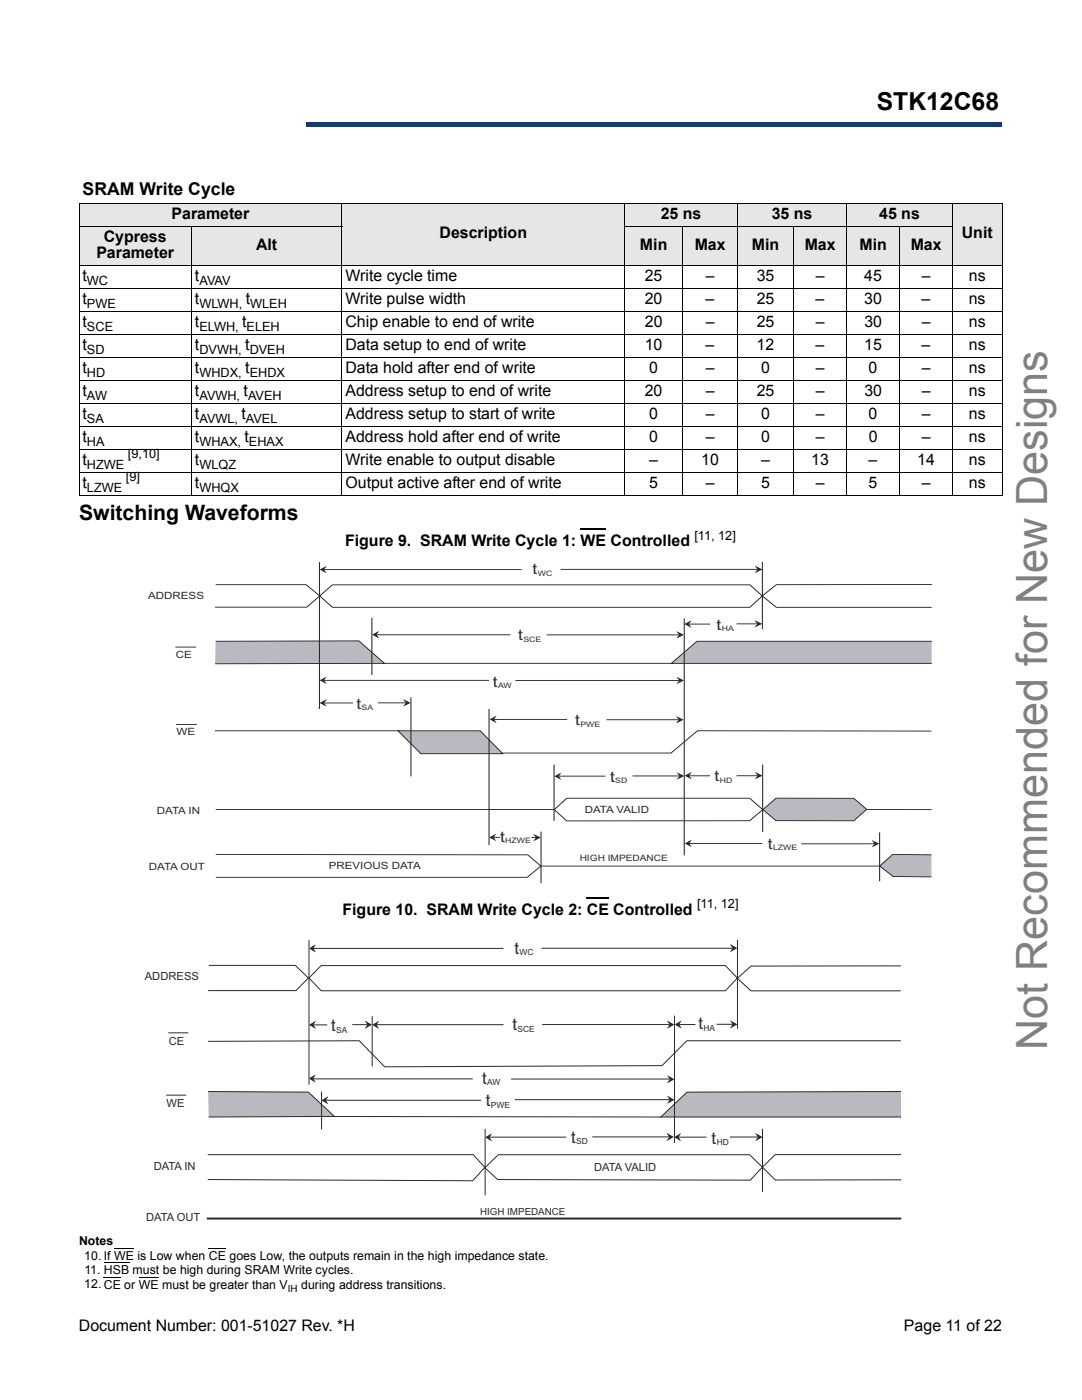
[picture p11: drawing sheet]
<svg xmlns="http://www.w3.org/2000/svg" width="216mm" height="279mm" viewBox="0 0 216 279" stroke-linecap="round" stroke-linejoin="round" font-family="sans-serif">
<path d="M61 24.4h138.8v.9h-138.8z" fill="#163b71"/>
<path d="M61 24.4h138.9" fill="none" stroke="#163b71" stroke-width=".2"/>
<path d="M199.7 24.4h.2v1h-.2z" fill="#163b71"/>
<path d="M61 25.3h138.8" fill="none" stroke="#163b71" stroke-width=".2"/>
<path d="M61 24.3h.1v1h-.1z" fill="#163b71"/>
<path d="M15.8 8.6h45.2v18h-45.2z" fill="#fff"/>
<g fill="#e6e6e6">
<path d="M15.8 40.7h52.4v4.6h-52.4z"/>
<path d="M68.2 40.7h56.4v12.3h-56.4z"/>
<path d="M124.6 40.7h22.6v4.6h-22.6z"/>
<path d="M147.2 40.7h21.7v4.6h-21.7z"/>
<path d="M168.9 40.7h21.2v4.6h-21.2z"/>
<path d="M190.1 40.7h9.8v12.3h-9.8z"/>
<path d="M124.6 45.3h11.6v7.7h-11.6z"/>
<path d="M136.2 45.3h11v7.7h-11z"/>
<path d="M147.2 45.3h11.2v7.7h-11.2z"/>
<path d="M158.4 45.3h10.5v7.7h-10.5z"/>
<path d="M168.9 45.3h10.6v7.7h-10.6z"/>
<path d="M179.5 45.3h10.6v7.7h-10.6z"/>
<path d="M15.8 45.3h22.4v7.7h-22.4z"/>
<path d="M38.2 45.3h30v7.7h-30z"/>
</g>
<path d="M115.8 105.6h5.2M117.1 179.2h4.4" fill="none" stroke="#000" stroke-width=".34"/>
<g fill="none" stroke="#000" stroke-width=".2">
<path d="M15.7 40.7h52.5M15.7 45.3h52.6M15.7 53h184.3M15.7 57.6h184.3M15.8 40.8v58M38.2 45.2v53.8M68.2 40.6v58.4M68.3 40.7h131.7M124.5 45.3h65.7M124.6 40.6v58.4M136.2 45.2v53.8M147.2 40.6v58.4"/>
<path d="M158.4 45.2v53.8M168.9 40.6v58.4M179.5 45.2v53.8M190.1 40.6v58.4M199.9 40.8v58M15.7 62.2h184.3M15.7 66.8h184.3M15.7 71.4h184.3M15.7 76h184.3M15.7 80.6h184.3M15.7 85.2h184.3M15.7 89.7h184.3"/>
<path d="M15.7 94.3h184.3M15.7 98.9h184.3"/>
</g>
<path d="M27.8 110.9h158.8v66h-158.8z" fill="#fff"/>
<path d="M43 116.7h18.1l2.7 2.2-2.6 2.3h-18.3M63.8 118.9l2.5-2.2h83.3l2.5 2.2-2.5 2.3h-83.3zM186 116.6l-31.1 .1-2.8 2.2 2.8 2.3h31" fill="none" stroke="#2b292a" stroke-width=".2"/>
<path d="M43 128l28.6-.1 5.1 4.5-33.8 .1z" fill="#b9b9c2"/>
<path d="M43 128l28.6-.1 5.1 4.5-33.8 .1M76.7 132.4h57.2" fill="none" stroke="#2b292a" stroke-width=".2"/>
<path d="M133.9 132.4l5.2-4.4h46.8v4.4z" fill="#b9b9c2"/>
<path d="M185.9 128h-46.8l-5.1 4.4h51.9M42.9 145.8h36.6" fill="none" stroke="#2b292a" stroke-width=".2"/>
<path d="M79.4 145.8h16.4l4.5 4.6h-16.3z" fill="#b9b9c2"/>
<path d="M79.4 145.8h16.4l4.5 4.6h-16.3zM43 161.6h67.6M110.6 161.6l2.5-2.3h36.5l2.6 2.3-2.6 2.2h-36.5z" fill="none" stroke="#2b292a" stroke-width=".2"/>
<path d="M152.2 161.6l2.6-2.3h15.6l2.5 2.2-2.5 2.3h-15.6z" fill="#b9b9c2"/>
<path d="M43.1 170.5l62.2 .1 2.6 2.2-2.7 2.3h-62.1M152.2 161.6l2.6-2.3h15.6l2.5 2.2-2.5 2.3h-15.6zM172.9 161.5l13 .1" fill="none" stroke="#2b292a" stroke-width=".2"/>
<path d="M175.5 172.8l2.6-2.3 7.8 .1v4.4l-7.7-.1z" fill="#b9b9c2"/>
<path d="M63.7 112.2v29.3M152.1 112.1v13.5M82 139.2v15.7M136.5 123.4v47.3M97.6 141.5v27.1M110.6 152.6v11.2M152.2 152.6v13.4M185.9 145.9l-46.7-.1-5.3 4.5h-33.8M107.9 172.8h67.6M108 166v10.3M175.5 166.1v9.8M185.9 170.6l-7.8-.1-2.6 2.3 2.7 2.1 7.7 .1" fill="none" stroke="#2b292a" stroke-width=".2"/>
<path d="M63.8 113.7l1.4-.7-.6 .7 .6 .7z" fill="#ea353a"/>
<path d="M63.8 113.7l1.4-.7-.6 .7 .6 .7z" fill="#2b292a"/>
<path d="M64 113.7h40.1M111.9 113.6h39.7" fill="none" stroke="#2b292a" stroke-width=".2"/>
<path d="M150.6 112.9l1.5 .7-1.5 .8 .6-.8z" fill="#ea353a"/>
<path d="M150.6 112.9l1.5 .7-1.5 .8 .6-.8z" fill="#2b292a"/>
<path d="M74.2 123.3v11.4" fill="none" stroke="#2b292a" stroke-width=".2"/>
<path d="M74.3 126.7l1.3-.7-.5 .7 .5 .7z" fill="#ea353a"/>
<path d="M74.3 126.7l1.3-.7-.5 .7 .5 .7z" fill="#2b292a"/>
<path d="M74.8 126.7h27M109.1 126.7h26.9" fill="none" stroke="#2b292a" stroke-width=".2"/>
<path d="M135 126l1.4 .7-1.4 .7 .5-.7z" fill="#ea353a"/>
<path d="M135 126l1.4 .7-1.4 .7 .5-.7z" fill="#2b292a"/>
<path d="M136.6 124.5l1.3-.7-.5 .7 .5 .8z" fill="#ea353a"/>
<path d="M136.6 124.5l1.3-.7-.5 .7 .5 .8z" fill="#2b292a"/>
<path d="M137 124.6h4.7M147 124.5h4.8" fill="none" stroke="#2b292a" stroke-width=".2"/>
<path d="M150.6 123.8l1.4 .7-1.4 .7 .5-.7z" fill="#ea353a"/>
<path d="M150.6 123.8l1.4 .7-1.4 .7 .5-.7z" fill="#2b292a"/>
<path d="M63.8 135.8l1.4-.7-.6 .7 .6 .7z" fill="#ea353a"/>
<path d="M63.8 135.8l1.4-.7-.6 .7 .6 .7z" fill="#2b292a"/>
<path d="M64.4 135.8h33.2M102.9 135.8h32.8" fill="none" stroke="#2b292a" stroke-width=".2"/>
<path d="M135 135.1l1.5 .7-1.5 .7 .6-.7z" fill="#ea353a"/>
<path d="M135 135.1l1.5 .7-1.5 .7 .6-.7z" fill="#2b292a"/>
<path d="M63.8 140.3l1.4-.7-.6 .7 .6 .7z" fill="#ea353a"/>
<path d="M63.8 140.3l1.4-.7-.6 .7 .6 .7z" fill="#2b292a"/>
<path d="M64.5 140.3h5.9M75.4 140.3h5.8" fill="none" stroke="#2b292a" stroke-width=".2"/>
<path d="M80.4 139.6l1.5 .7-1.5 .7 .6-.7z" fill="#ea353a"/>
<path d="M80.4 139.6l1.5 .7-1.5 .7 .6-.7z" fill="#2b292a"/>
<path d="M97.7 143.6l1.4-.7-.5 .7 .5 .7z" fill="#ea353a"/>
<path d="M97.7 143.6l1.4-.7-.5 .7 .5 .7z" fill="#2b292a"/>
<path d="M98.2 143.6h15M121 143.6h14.6" fill="none" stroke="#2b292a" stroke-width=".2"/>
<path d="M134.9 142.9l1.5 .7-1.5 .7 .6-.7z" fill="#ea353a"/>
<path d="M134.9 142.9l1.5 .7-1.5 .7 .6-.7z" fill="#2b292a"/>
<path d="M110.6 154.9l1.4-.7-.5 .7 .5 .7z" fill="#ea353a"/>
<path d="M110.6 154.9l1.4-.7-.5 .7 .5 .7z" fill="#2b292a"/>
<path d="M111.5 154.9h9.3M126.2 154.9h9.4" fill="none" stroke="#2b292a" stroke-width=".2"/>
<path d="M135 154.2l1.5 .7-1.5 .7 .6-.7z" fill="#ea353a"/>
<path d="M135 154.2l1.5 .7-1.5 .7 .6-.7z" fill="#2b292a"/>
<path d="M136.7 154.8l1.3-.7-.5 .7 .5 .7z" fill="#ea353a"/>
<path d="M136.7 154.8l1.3-.7-.5 .7 .5 .7z" fill="#2b292a"/>
<path d="M137.2 154.8h4.5M147 154.8h4.6" fill="none" stroke="#2b292a" stroke-width=".2"/>
<path d="M150.7 154.1l1.4 .7-1.4 .7 .5-.7z" fill="#ea353a"/>
<path d="M150.7 154.1l1.4 .7-1.4 .7 .5-.7z" fill="#2b292a"/>
<path d="M97.7 167.1l1.3-.7-.5 .7 .5 .7z" fill="#ea353a"/>
<path d="M97.7 167.1l1.3-.7-.5 .7 .5 .7z" fill="#2b292a"/>
<path d="M98.5 167.1h1.3M106 167.2h1" fill="none" stroke="#2b292a" stroke-width=".2"/>
<path d="M106.4 166.5l1.5 .7-1.5 .7 .6-.7z" fill="#ea353a"/>
<path d="M106.4 166.5l1.5 .7-1.5 .7 .6-.7z" fill="#2b292a"/>
<path d="M136.7 168.3l1.3-.7-.5 .7 .5 .7z" fill="#ea353a"/>
<path d="M136.7 168.3l1.3-.7-.5 .7 .5 .7z" fill="#2b292a"/>
<path d="M137.2 168.3h14.9M159.9 168.4h15" fill="none" stroke="#2b292a" stroke-width=".2"/>
<path d="M174 167.7l1.4 .7-1.4 .7 .5-.7z" fill="#ea353a"/>
<path d="M174 167.7l1.4 .7-1.4 .7 .5-.7z" fill="#2b292a"/>
<path d="M35 129.1h4.1M35.1 144.6h4.2" fill="none" stroke="#2b292a" stroke-width=".2"/>
<path d="M23.6 187h157.4v58.9h-157.4z" fill="#fff"/>
<path d="M41.7 192.7h17.2l2.6 2.5-2.4 2.5h-17.6M61.7 187.6v28.9M64.1 192.7h80.6l2.4 2.5-2.4 2.5h-80.6l-2.5-2.5zM147.2 187.6v17.7M179.8 192.8h-30l-2.7 2.5 2.7 2.4h29.9" fill="none" stroke="#2b292a" stroke-width=".2"/>
<path d="M61.7 189.3l1.3-.8-.5 .8 .5 .8z" fill="#ea353a"/>
<path d="M61.7 189.3l1.3-.8-.5 .8 .5 .8z" fill="#2b292a"/>
<path d="M62 189.3h38.5M108.1 189.2h38.4" fill="none" stroke="#2b292a" stroke-width=".2"/>
<path d="M145.7 188.4l1.4 .8-1.4 .8 .5-.8z" fill="#ea353a"/>
<path d="M145.7 188.4l1.4 .8-1.4 .8 .5-.8z" fill="#2b292a"/>
<path d="M179.7 207.7h-42.6l-5 5-55.3 .2-5.1-5.2-30.2 .1" fill="none" stroke="#2b292a" stroke-width=".2"/>
<path d="M41.5 217.8l20 .2 5.2 4.8-25.1 .1z" fill="#b9b9c2"/>
<path d="M41.5 217.8l20 .2 5.2 4.8-25.1 .1" fill="none" stroke="#2b292a" stroke-width=".2"/>
<path d="M131.9 222.9l5.2-4.9 42.7-.2v5.1z" fill="#b9b9c2"/>
<path d="M179.8 217.8l-42.7 .2-5.2 4.9h47.9M66.3 222.8l65.6 .1" fill="none" stroke="#2b292a" stroke-width=".2"/>
<path d="M41.5 230.4h52.9l2.3 2.6-2.4 2.6-52.8-.2z" fill="#fff"/>
<path d="M41.5 230.4h52.9l2.3 2.6-2.4 2.6-52.8-.2" fill="none" stroke="#2b292a" stroke-width=".2"/>
<path d="M96.8 233l2.6-2.5h50.2l2.5 2.4-2.4 2.6-50.4-.1z" fill="#fff"/>
<path d="M74.3 202.8v10M134.6 202.7v25.4M96.8 233l2.6-2.5h50.2l2.5 2.4-2.4 2.6-50.4-.1zM96.8 225.3v13.2M152.1 225.3v12.6" fill="none" stroke="#2b292a" stroke-width=".2"/>
<path d="M41.3 243.2h138.5" fill="none" stroke="#f6f5f7" stroke-width=".2"/>
<path d="M41.3 243.2h138.5" fill="none" stroke="#2b292a" stroke-width=".4"/>
<path d="M152.1 232.9l2.6-2.5h25.1v5.1h-25.1z" fill="#fff"/>
<path d="M179.8 230.4h-25.1l-2.6 2.5 2.6 2.6h25.1" fill="none" stroke="#2b292a" stroke-width=".2"/>
<path d="M61.7 204.5l1.3-.8-.5 .8 .5 .8z" fill="#ea353a"/>
<path d="M61.7 204.5l1.3-.8-.5 .8 .5 .8z" fill="#2b292a"/>
<path d="M61.8 204.5h3.5M70.3 204.5h3.4" fill="none" stroke="#2b292a" stroke-width=".2"/>
<path d="M72.8 203.7l1.4 .8-1.4 .8 .5-.8z" fill="#ea353a"/>
<path d="M72.8 203.7l1.4 .8-1.4 .8 .5-.8z" fill="#2b292a"/>
<path d="M74.3 204.5l1.3-.8-.5 .8 .5 .8z" fill="#ea353a"/>
<path d="M74.3 204.5l1.3-.8-.5 .8 .5 .8z" fill="#2b292a"/>
<path d="M74.7 204.5h25.8M108.2 204.5h25.6" fill="none" stroke="#2b292a" stroke-width=".2"/>
<path d="M133.1 203.7l1.4 .8-1.4 .8 .5-.8z" fill="#ea353a"/>
<path d="M133.1 203.7l1.4 .8-1.4 .8 .5-.8z" fill="#2b292a"/>
<path d="M143 204.4h3.6" fill="none" stroke="#2b292a" stroke-width=".2"/>
<path d="M145.7 203.6l1.4 .8-1.4 .8 .5-.8z" fill="#ea353a"/>
<path d="M145.7 203.6l1.4 .8-1.4 .8 .5-.8z" fill="#2b292a"/>
<path d="M134.7 204.5l1.3-.8-.5 .8 .5 .8z" fill="#ea353a"/>
<path d="M134.7 204.5l1.3-.8-.5 .8 .5 .8z" fill="#2b292a"/>
<path d="M64.2 217.9v7.5M134.8 204.5h4" fill="none" stroke="#2b292a" stroke-width=".2"/>
<path d="M61.7 215.2l1.3-.7-.5 .7 .5 .8z" fill="#ea353a"/>
<path d="M61.7 215.2l1.3-.7-.5 .7 .5 .8z" fill="#2b292a"/>
<path d="M62.2 215.3h32.1M102 215.3h31.7" fill="none" stroke="#2b292a" stroke-width=".2"/>
<path d="M133.1 214.6l1.4 .8-1.4 .8 .6-.8z" fill="#ea353a"/>
<path d="M133.1 214.6l1.4 .8-1.4 .8 .6-.8z" fill="#2b292a"/>
<path d="M64.2 219.6l1.3-.8-.5 .8 .5 .8z" fill="#ea353a"/>
<path d="M64.2 219.6l1.3-.8-.5 .8 .5 .8z" fill="#2b292a"/>
<path d="M64.7 219.6h31.3M102.7 219.5h31" fill="none" stroke="#2b292a" stroke-width=".2"/>
<path d="M133.1 218.7l1.4 .8-1.4 .8 .6-.8z" fill="#ea353a"/>
<path d="M133.1 218.7l1.4 .8-1.4 .8 .6-.8z" fill="#2b292a"/>
<path d="M96.9 227l1.3-.8-.5 .8 .5 .8z" fill="#ea353a"/>
<path d="M96.9 227l1.3-.8-.5 .8 .5 .8z" fill="#2b292a"/>
<path d="M97.3 226.9h15.7M118.2 226.9h15.5" fill="none" stroke="#2b292a" stroke-width=".2"/>
<path d="M133 226.1l1.4 .8-1.4 .8 .6-.8z" fill="#ea353a"/>
<path d="M133 226.1l1.4 .8-1.4 .8 .6-.8z" fill="#2b292a"/>
<path d="M134.6 226.9l1.3-.7-.5 .7 .5 .8z" fill="#ea353a"/>
<path d="M134.6 226.9l1.3-.7-.5 .7 .5 .8z" fill="#2b292a"/>
<path d="M134.9 226.9h6.1M145.7 226.9h5.7" fill="none" stroke="#2b292a" stroke-width=".2"/>
<path d="M150.7 226.1l1.4 .8-1.4 .8 .5-.8z" fill="#ea353a"/>
<path d="M150.7 226.1l1.4 .8-1.4 .8 .5-.8z" fill="#2b292a"/>
<path d="M33.2 218.6h4M33.6 206.1h4" fill="none" stroke="#2b292a" stroke-width=".2"/>
<path d="M20.7 251.9h5.1M20.7 255h3.4M22.8 249.1h3.9M27.7 255h4M41.7 249.1h3.4" fill="none" stroke="#000" stroke-width=".2"/>
<text font-size="8.6" fill="#808080" x="209" y="209.5" transform="rotate(-90 209 209.5)">Not Recommended for New Designs</text>
<text font-size="4.9" x="174.9" y="22">STK12C68</text>
<text font-size="4.2" x="15.8" y="103.9">Switching Waveforms</text>
<text font-size="3.5" x="16.5" y="39">SRAM Write Cycle</text>
<g font-size="3.4" fill="#2b292a">
<text x="102.7" y="190.3">t</text>
<text x="66.1" y="205.8">t</text>
<text x="102.2" y="205.6">t</text>
<text x="139.4" y="205.4">t</text>
<text x="96.2" y="216.3">t</text>
<text x="96.9" y="220.7">t</text>
<text x="114" y="228.1">t</text>
<text x="142" y="228.3">t</text>
</g>
<g font-size="3.2">
<text x="34.2" y="43.7">Parameter</text>
<text x="87.7" y="47.6">Description</text>
<text x="131.8" y="43.7">25 ns</text>
<text x="154" y="43.7">35 ns</text>
<text x="175.5" y="43.7">45 ns</text>
<text x="191.9" y="47.6">Unit</text>
<text x="19.2" y="51.5">Parameter</text>
<text x="20.7" y="48.3">Cypress</text>
<text x="51.1" y="49.9">Alt</text>
<text x="127.7" y="49.9">Min</text>
<text x="138.6" y="49.9">Max</text>
<text x="150.1" y="49.9">Min</text>
<text x="160.6" y="49.9">Max</text>
<text x="171.5" y="49.9">Min</text>
<text x="181.7" y="49.9">Max</text>
<text x="16.5" y="56.1">t</text>
<text x="38.9" y="56">t</text>
<text x="68.9" y="56">Write cycle time</text>
<text x="128.7" y="56">25</text>
<text x="140.8" y="56">–</text>
<text x="151" y="56">35</text>
<text x="162.8" y="56">–</text>
<text x="172.5" y="56">45</text>
<text x="183.9" y="56">–</text>
<text x="193.3" y="56">ns</text>
<text x="16.5" y="60.6">t</text>
<text x="16.5" y="65.2">t</text>
<text x="38.9" y="60.6">t</text>
<text x="38.9" y="65.2">t</text>
<text x="48.3" y="65.2">t</text>
<text x="49" y="60.6">t</text>
<text x="68.9" y="60.6">Write pulse width</text>
<text x="68.9" y="65.2">Chip enable to end of write</text>
<text x="128.7" y="60.6">20</text>
<text x="128.7" y="65.2">20</text>
<text x="140.8" y="60.6">–</text>
<text x="140.8" y="65.2">–</text>
<text x="151" y="60.6">25</text>
<text x="151" y="65.2">25</text>
<text x="162.8" y="60.6">–</text>
<text x="162.8" y="65.2">–</text>
<text x="172.4" y="60.6">30</text>
<text x="172.5" y="65.2">30</text>
<text x="183.9" y="60.6">–</text>
<text x="183.9" y="65.2">–</text>
<text x="193.3" y="60.6">ns</text>
<text x="193.3" y="65.2">ns</text>
<text x="16.5" y="69.8">t</text>
<text x="38.9" y="69.8">t</text>
<text x="48.9" y="69.8">t</text>
<text x="68.9" y="69.8">Data setup to end of write</text>
<text x="128.7" y="69.8">10</text>
<text x="140.8" y="69.8">–</text>
<text x="151" y="69.8">12</text>
<text x="162.8" y="69.8">–</text>
<text x="172.5" y="69.8">15</text>
<text x="183.9" y="69.8">–</text>
<text x="193.3" y="69.8">ns</text>
<text x="16.5" y="74.4">t</text>
<text x="38.9" y="74.4">t</text>
<text x="48.9" y="74.4">t</text>
<text x="68.9" y="74.4">Data hold after end of write</text>
<text x="129.6" y="74.4">0</text>
<text x="140.8" y="74.4">–</text>
<text x="151.9" y="74.4">0</text>
<text x="162.8" y="74.4">–</text>
<text x="173.3" y="74.4">0</text>
<text x="183.9" y="74.4">–</text>
<text x="193.3" y="74.4">ns</text>
<text x="16.5" y="79">t</text>
<text x="16.5" y="83.6">t</text>
<text x="38.9" y="79">t</text>
<text x="38.9" y="83.6">t</text>
<text x="48.2" y="83.6">t</text>
<text x="48.6" y="79">t</text>
<text x="68.9" y="79">Address setup to end of write</text>
<text x="68.9" y="83.6">Address setup to start of write</text>
<text x="128.7" y="79">20</text>
<text x="129.6" y="83.6">0</text>
<text x="140.8" y="83.6">–</text>
<text x="140.8" y="79">–</text>
<text x="151" y="79">25</text>
<text x="151.9" y="83.6">0</text>
<text x="162.8" y="83.6">–</text>
<text x="162.8" y="79">–</text>
<text x="172.5" y="79">30</text>
<text x="173.3" y="83.6">0</text>
<text x="183.9" y="83.6">–</text>
<text x="183.9" y="79">–</text>
<text x="193.3" y="83.6">ns</text>
<text x="193.3" y="79">ns</text>
<text x="16.5" y="88.2">t</text>
<text x="38.9" y="88.2">t</text>
<text x="48.8" y="88.2">t</text>
<text x="68.9" y="88.2">Address hold after end of write</text>
<text x="129.6" y="88.2">0</text>
<text x="140.8" y="88.2">–</text>
<text x="151.9" y="88.2">0</text>
<text x="162.8" y="88.2">–</text>
<text x="173.3" y="88.2">0</text>
<text x="183.9" y="88.2">–</text>
<text x="193.3" y="88.2">ns</text>
<text x="16.5" y="92.8">t</text>
<text x="38.9" y="92.8">t</text>
<text x="68.9" y="92.8">Write enable to output disable</text>
<text x="129.6" y="92.8">–</text>
<text x="139.9" y="92.8">10</text>
<text x="151.9" y="92.8">–</text>
<text x="161.9" y="92.8">13</text>
<text x="173.3" y="92.8">–</text>
<text x="183" y="92.8">14</text>
<text x="193.3" y="92.8">ns</text>
<text x="16.5" y="97.3">t</text>
<text x="38.9" y="97.3">t</text>
<text x="68.9" y="97.3">Output active after end of write</text>
<text x="129.6" y="97.3">5</text>
<text x="140.8" y="97.3">–</text>
<text x="151.9" y="97.3">5</text>
<text x="162.8" y="97.3">–</text>
<text x="173.3" y="97.3">5</text>
<text x="183.9" y="97.3">–</text>
<text x="193.3" y="97.3">ns</text>
<text x="68.9" y="109">Figure 9. SRAM Write Cycle 1: WE Controlled</text>
<text x="68.3" y="182.6">Figure 10. SRAM Write Cycle 2: CE Controlled</text>
<text x="15.7" y="265.6">Document Number: 001-51027 Rev. *H</text>
<text x="180.4" y="265.6">Page 11 of 22</text>
</g>
<g font-size="3" fill="#2b292a">
<text x="106.3" y="114.6">t</text>
<text x="143" y="125.7">t</text>
<text x="103.4" y="127.8">t</text>
<text x="98.3" y="137">t</text>
<text x="71.1" y="141.4">t</text>
<text x="114.8" y="144.8">t</text>
<text x="142.6" y="155.9">t</text>
<text x="121.7" y="156">t</text>
<text x="99.8" y="168">t</text>
<text x="153.2" y="169.4">t</text>
</g>
<g font-size="2.5">
<text x="17.4" y="56.9">WC</text>
<text x="39.8" y="56.9">AVAV</text>
<text x="17.4" y="61.4">PWE</text>
<text x="39.8" y="61.4">WLWH, WLEH</text>
<text x="17.4" y="66">SCE</text>
<text x="17.4" y="70.6">SD</text>
<text x="39.8" y="66">ELWH, ELEH</text>
<text x="39.8" y="70.6">DVWH, DVEH</text>
<text x="17.4" y="75.2">HD</text>
<text x="39.8" y="75.2">WHDX, EHDX</text>
<text x="17.4" y="79.8">AW</text>
<text x="39.8" y="79.8">AVWH, AVEH</text>
<text x="17.4" y="84.4">SA</text>
<text x="17.4" y="88.9">HA</text>
<text x="39.8" y="84.4">AVWL, AVEL</text>
<text x="39.8" y="88.9">WHAX, EHAX</text>
<text x="17.4" y="93.5">HZWE</text>
<text x="25.5" y="91.5">[9,10]</text>
<text x="39.8" y="93.5">WLQZ</text>
<text x="17.4" y="98.1">LZWE</text>
<text x="25.1" y="96.1">[9]</text>
<text x="39.8" y="98.1">WHQX</text>
<text x="138.6" y="107.7">[11, 12]</text>
<text x="139.1" y="181.3">[11, 12]</text>
<text x="15.8" y="248.6">Notes</text>
<text x="16.8" y="251.4">10. If WE is Low when CE goes Low, the outputs remain in the high impedance state.</text>
<text x="16.8" y="257">12. CE or WE must be greater than V</text>
<text x="16.8" y="254.2">11. HSB must be high during SRAM Write cycles.</text>
<text x="60.1" y="257.3">during address transitions.</text>
</g>
<g font-size="2.2" fill="#2b292a">
<text x="28.9" y="195.6">ADDRESS</text>
<text x="33.7" y="208.5">CE</text>
<text x="33.2" y="221">WE</text>
<text x="30.7" y="233.5">DATA IN</text>
<text x="118.5" y="233.8">DATA VALID</text>
<text x="29.1" y="243.7">DATA OUT</text>
</g>
<g font-size="2" fill="#2b292a">
<text x="29.6" y="119.6">ADDRESS</text>
<text x="35.1" y="131.3">CE</text>
<text x="35.2" y="146.8">WE</text>
<text x="31.3" y="162.4">DATA IN</text>
<text x="116.7" y="162.2">DATA VALID</text>
<text x="29.7" y="173.6">DATA OUT</text>
<text x="65.6" y="173.5">PREVIOUS DATA</text>
<text x="95.8" y="242.4">HIGH IMPEDANCE</text>
</g>
<text font-size="2" x="57.4" y="257.9">IH</text>
<g font-size="1.7" fill="#2b292a">
<text x="115.7" y="171.9">HIGH IMPEDANCE</text>
<text x="103.7" y="190.7">WC</text>
<text x="67.1" y="206.2">SA</text>
<text x="103.2" y="206">SCE</text>
<text x="140.4" y="205.7">HA</text>
<text x="97.2" y="216.6">AW</text>
<text x="97.9" y="221">PWE</text>
<text x="115" y="228.4">SD</text>
<text x="143" y="228.6">HD</text>
</g>
<g font-size="1.5" fill="#2b292a">
<text x="107.3" y="114.9">WC</text>
<text x="144" y="126">HA</text>
<text x="104.4" y="128.1">SCE</text>
<text x="99.4" y="137.3">AW</text>
<text x="72.2" y="141.7">SA</text>
<text x="115.8" y="145.1">PWE</text>
<text x="122.8" y="156.3">SD</text>
<text x="143.6" y="156.2">HD</text>
<text x="100.8" y="168.3">HZWE</text>
<text x="154.2" y="169.7">LZWE</text>
</g>
</svg>
